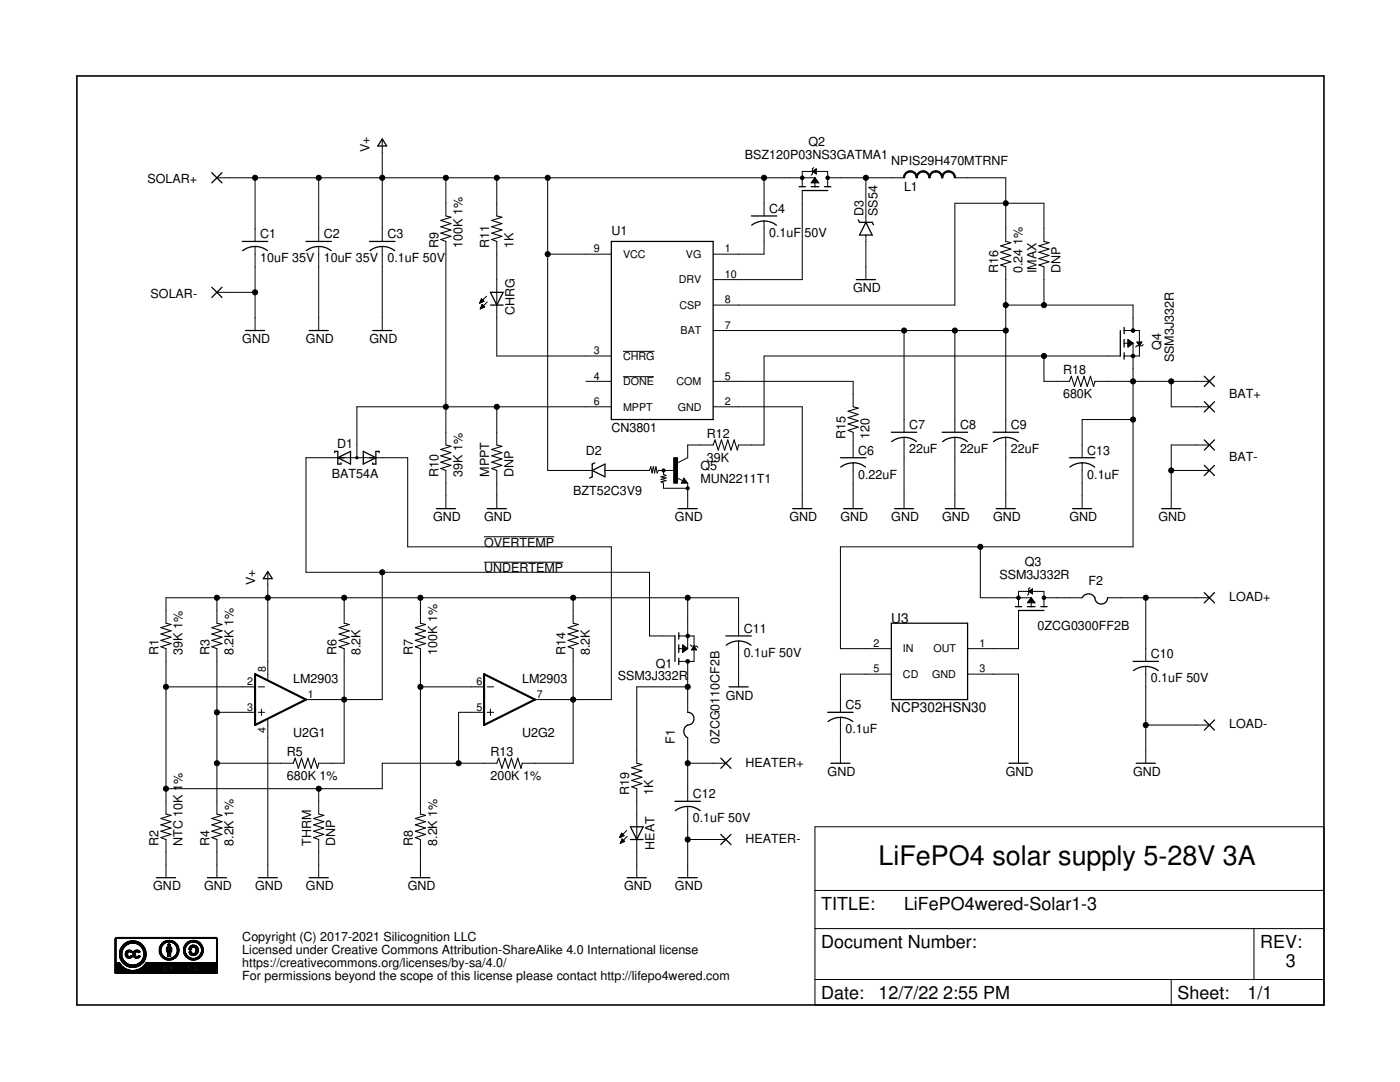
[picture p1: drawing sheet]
<svg xmlns="http://www.w3.org/2000/svg" width="279mm" height="216mm" viewBox="0 0 279 216" stroke-linecap="round" stroke-linejoin="round" font-family="sans-serif">
<g fill="none" stroke="#000" stroke-width=".2">
<path d="M43.3 35.5h119.3M50.9 35.5v12.7M63.6 35.5v12.7M76.3 27.9v20.3M89 35.5v7.6M99.1 35.5v7.6M109.3 35.5v58.4h8.9M152.5 35.5v7.6M160.1 38v17.8h-17.8M160.1 37.3v-3.1h5.1v3.1M162 36.4h1.3M162.1 36.3h1.1"/>
<path d="M162.1 34.2l.8-.5v1zM162.1 36.1h1M162.2 36h.8M162.3 34.3h.6M162.3 34.1h.6M162.3 35.9h.7M162.4 33.4l-.3 .3v1l-.2 .3M162.4 35.8h.5M162.5 34.4h.4M162.5 34h.4M162.5 35.6h.3M162.6 35.5h.1"/>
<path d="M162.6 35.5v1.8M162.6 35.5l.8 1h-1.5zM162.7 33.8h.2M162.7 34.6h.2M162.9 34.7h.1M162.9 33.7h.1M165.2 35.5h15.2M172.8 35.5v8.9M190.6 35.5h10.1v12.7M43.3 58.3h7.6M50.9 49.2v16.8M63.6 49.2v16.8"/>
<path d="M76.3 49.2v16.8M89 48.2v40.6M96 59.9h.4M96 59.8h.3M96.1 59.6h.1M96.1 59.6l.5 .5-.9 .4zM97.1 59.1l-1.4 1.4M99.1 48.2v22.8h22.9M109.3 50.7h12.7M152.5 44.1v6.6h-10.2M172.8 46.9v8.9M200.7 53.3v33"/>
<path d="M208.3 48.2v-7.6h-17.7v20.3h-48.3M208.3 53.3v7.6M95.8 60.4h.2M95.8 60.3h.4M95.9 60.1h.6M95.9 61.6h.1M95.9 60h.6M95.9 61.5h.3M96 61.3h.5M96 61.2h.7M96.1 61.1h.5M96.1 61h.4"/>
<path d="M96.2 60.9h.2M96.2 60.7l-.4 .9M96.2 60.7l.5 .6-.9 .3M96.2 60.7h.1M97.2 60.2l-1.4 1.4M116.9 76.1h5.1M124.3 75.2h6.2M124.3 70.1h6.3M142.3 76.1h28v5.1M142.3 66h58.4M180.4 66v20.3M190.6 66v20.3"/>
<path d="M200.7 60.9h25.4v5.1M208.3 71v5.1h5.1M218.5 76.1h22.9M223.6 71h-71.1v17.8h-5.1M224.3 66h3.1v5h-3.1M224.3 68.5h1.8M225.1 68.9h.4M225.1 68.8h.6M225.1 68.7h.7M225.1 68.6h.9M225.1 68.5h1M225.1 68.3h.8"/>
<path d="M225.1 67.7v1.6l1-.8M225.1 67.7l1 .8M225.1 69.2h.1M225.1 69.1h.3M225.1 68.2h.7M225.1 68.1h.5M225.1 68h.3M225.1 67.9h.2M225.1 67.7h.1M226.1 68.5v40.6h-58.4v20.3h10.2M226.9 68.2h1l-.5 .8zM227 68.3h.8"/>
<path d="M227 68.5h.8M227.1 68.6h.6M227.2 68.7h.4M227.3 68.8h.2M227.4 68.9h.1M228.2 68.7l-.3 .3h-1l-.3 .3M233.7 76.1v5.1h7.7M89 93.9v7.6M99.1 81.2v7.6M99.1 93.9v7.6M120.7 93.9h8.9l.3-.8 .2 1.3 .3-1.3 .2 1.3 .3-1.3 .2 1.3 .3-.5h3.1M122 81.2h-50.8v10.1"/>
<path d="M132.4 93.9v.7l.5 .3-1 .2 1 .3-1 .3 1 .2-1 .3 .5 .2v1h4.8M135 95.3l1.2 .6M136.5 95.4l.7 1h-1.2zM137.2 96.4v5.1M142.3 81.2h17.8v20.3M142.3 88.8h-5.1v2.5l-2 1.1M170.3 86.3v5M170.3 92.4v9.1M180.4 87.3v14.2M190.6 87.3v14.2M200.7 87.3v14.2M216 92.4v9.1"/>
<path d="M226.1 83.7h-10.1v7.6M233.7 93.9h7.7M241.4 88.8h-7.7v12.7M43.3 119.3v5.1M53.4 114.2v21.5M68.7 119.3v5.1M76.3 114.2v25.4h-15.2M83.9 119.3v5.1M96.6 112.2h15.8M96.6 107.1h14M114.4 119.3v5.1M137.2 119.3v10.1"/>
<path d="M195.6 109.1v10.2h10.2M205.3 118l.8-.5v1zM205.3 120h1M205.3 118h.8M205.4 119.8h.8M205.4 117.9h.7M205.5 119.7h.6M205.5 118.2h.6M205.5 117.2l-.2 .3v1l-.3 .3M205.6 119.6h.5M205.6 117.8h.5M205.7 119.5h.3"/>
<path d="M205.7 118.3h.4M205.7 119.4h.2M205.8 119.3v1.8M205.8 117.7h.3M205.8 119.3l.8 1h-1.6zM205.9 118.4h.2M206 117.6h.1M208.3 119.3h7.7M221 119.3h20.4M228.7 119.3v12.7M33.1 124.4v-5.1h114.3v7.6M33.1 129.4v33"/>
<path d="M33.1 137.1h17.8M43.3 129.4v33M51.5 137.1h1.3M68.7 129.4v22.9h-5.1M83.9 129.4v33M83.9 137.1h12.7M97.2 137.1h1.3M114.4 129.4v22.9h-10.2M134.7 126.9h-5.1v-12.7h-68.5v-22.9h20.3v17.8h40.6v30.5h-15.2M135.5 129.4h1.7M135.5 126.9h3v5.1h-3M136.2 129.6h.8"/>
<path d="M136.2 129.5h1M136.2 129.4h1M136.2 129.2h.8M136.2 129.1h.6M136.2 129h.5M136.2 128.7l1 .7-1 .8zM136.2 130.1h.2M136.2 130h.3M136.2 129.9h.5M136.2 129.7h.6M136.2 128.9h.3M136.2 128.8h.2"/>
<path d="M137.2 132v10.1M137.2 137.1h-10.1v15.2M137.8 128.7l.2 .2h1l.3 .3M138 129.6h1M138.1 129.5h.8M138.2 129.4h.6M138.3 129.2h.4M138.4 129.1h.2M138.5 129h.1M138.5 128.9l.5 .8h-1zM147.4 127.9v9.2M177.9 134.5h-10.2v7.6"/>
<path d="M193.1 134.5h10.2v17.8M203.3 121.1v-3.1h5v3.1M203.3 121.8v7.6h-10.2M205.1 120.2h1.4M205.2 120.1h1.2M228.7 133v19.3M43.3 152.3h15.2M43.3 142.1h7.6M51.5 142.1h1.3M52.2 141.5v1.3M53.4 143.5v31.6M63.6 157.4v5"/>
<path d="M96.6 142.1h-5.1v10.2M97.2 142.1h1.3M97.9 141.5v1.3M99.1 152.3h-22.8v5.1h-43.2M127.1 157.4v17.7M137.2 152.3h7.7M137.2 147.2v12.7M167.7 143.2v9.1M228.7 144.7h12.7M33.1 167.5v7.6M43.3 167.5v7.6M63.6 167.5v7.6"/>
<path d="M83.9 167.5v7.6M123.7 167.1h.1M123.7 167h.3M123.8 166.9h.5M123.8 166.8h.7M123.8 168.2h.2M123.9 166.6h.5M123.9 168.1h.3M123.9 168h.6M123.9 166.5h.4M124 166.4h.2M124 167.9h.6"/>
<path d="M124 167.7h.5M124 166.3h.1M124.1 167.6h.3M124.1 167.5h.1M124.2 167.4l.5 .5-.9 .4zM124.5 166.8l-.5-.6-.3 .9M124.5 166.8l-.8 .3M125.1 165.7l-1.4 1.4M125.2 166.9l-1.4 1.4M137.2 160.9v14.2M137.2 167.5h7.7M162.6 165h101.6v35.5h-101.6z"/>
<path d="M162.6 177.7h101.6M162.6 185.3h101.6M162.6 195.5h101.6M233.7 195.5v5M250.3 185.3v10.2"/>
</g>
<g fill="none" stroke="#000" stroke-width=".32">
<path d="M15.3 15.2h248.9v185.3h-248.9z"/>
<circle cx="132.4" cy="93.9" r=".25"/>
<circle cx="137.2" cy="97.4" r=".25"/>
</g>
<g fill="none" stroke="#000" stroke-width=".25">
<path d="M42.3 34.5l2 2M44.3 34.5l-2 2M76.3 27.7l.9 1.4h-1.8zM159.5 37.3h1.2M160.1 38h5.1M161.9 37.3h1.5M164.5 37.3h1.3M42.3 57.3l2 2.1M44.3 57.3l-2 2.1M48.4 48.2h5M48.4 50a4 4 0 0 1 5 0M61.1 48.2h5"/>
<path d="M61.1 50a4 4 0 0 1 5 0M73.7 48.2h5.1M73.8 50a4 4 0 0 1 5 0M97.9 58.3h2.5l-1.3 2.6zM122 48.2h20.3v35.5h-20.3zM149.9 43.1h5.1M150 44.9a4 4 0 0 1 5 0M170.9 55.8h3.8M171.3 43.9l.2 .5h2.6l.2 .5M172.8 44.4l1.3 2.5h-2.6zM49 66h3.8M61.7 66h3.8"/>
<path d="M74.4 66h3.8M97.9 60.9h2.5M223.6 66v5M224.3 65.3v1.3M224.3 67.7v1.6M224.3 70.4v1.3M240.3 75.1l2.1 2M242.4 75.1l-2.1 2M66.8 90.3v-.2h.6v2.5h.7v-.2M67.4 91.3l2.6-1.2v2.5zM72.5 90.1l2.5 1.2-2.5 1.3zM75.6 90.3v-.2h-.6v2.5h-.6v-.2"/>
<path d="M118.2 93.9l2.5-1.3v2.5zM118.7 92.4l-.5 .2v2.5l-.5 .3M136.5 95.9l.1 .3h-.4l.3-.5 .5 .6h-.8M167.7 91.3h5.1M167.8 93.2a4 4 0 0 1 4.9 0M177.9 86.3h5.1M177.9 88.1a4 4 0 0 1 5 0M188 86.3h5.1M188.1 88.1a4 4 0 0 1 5 0M198.2 86.3h5.1M198.3 88.1a4 4 0 0 1 4.9 0M213.4 91.3h5.1"/>
<path d="M213.5 93.2a4 4 0 0 1 5 0M240.3 92.9l2.1 2M240.3 87.8l2.1 2M240.3 80.2l2.1 2M242.4 92.9l-2.1 2M242.4 87.8l-2.1 2M242.4 80.2l-2.1 2M53.4 114.1l.9 1.4h-1.7zM87.1 101.5h3.8M97.2 101.5h3.8M135.3 101.5h3.8M158.2 101.5h3.8"/>
<path d="M168.4 101.5h3.8M178.5 101.5h3.8M188.7 101.5h3.8M198.8 101.5h3.8M214.1 101.5h3.8M216 119.3a1.42 1.42 0 0 1 1.5-.8 1.42 1.42 0 0 1 1.2 1.4 1.27 1.27 0 0 0 1.4 .6 1.27 1.27 0 0 0 .9-1.2M231.8 101.5h3.8M240.3 118.3l2.1 2M242.4 118.3l-2.1 2M134.7 126.9v5.1M135.5 126.3v1.2M135.5 128.7v1.5"/>
<path d="M135.5 131.3v1.3M144.9 126.9h5M145.5 137.1h3.8M147.4 127.9l1.6 .3 .9 .5M147.4 127.9l-1.1 .1-1.4 .7M177.9 124.4h15.2v15.2h-15.2zM202.6 121.1h1.3M203.3 121.8h5M205 121.1h1.6M207.7 121.1h1.3M226.1 132h5.1M228.7 133l1.5 .3 1 .5"/>
<path d="M228.7 133l-1.6 .3-.9 .5M134.7 159.9h5.1M137.2 142.1a1.27 1.27 0 0 1 1.3 1.3 1.27 1.27 0 0 1-1.3 1.3 1.42 1.42 0 0 0-.7 1.2 1.42 1.42 0 0 0 .7 1.3M143.8 151.3l2.1 2M145.9 151.3l-2.1 2M165.2 142.1h5.1M165.2 144a4 4 0 0 1 5 0M165.8 152.3h3.8M201.4 152.3h3.8M226.8 152.3h3.8M240.3 143.7l2.1 2M242.4 143.7l-2.1 2"/>
<path d="M31.2 175.1h3.8M41.4 175.1h3.8M51.5 175.1h3.9M61.7 175.1h3.8M82 175.1h3.8M125.2 175.1h3.8M125.8 165h2.6l-1.3 2.5zM125.8 167.5h2.6M134.8 161.8a4.1 4.1 0 0 1 4.9 0M135.3 175.1h3.8M143.8 166.5l2.1 2M145.9 166.5l-2.1 2"/>
</g>
<g fill="none" stroke="#000" stroke-width=".21">
<path d="M89 43.1l1 .2-2 .7 2 .6-2 .7 2 .6-2 .6 2 .7-2 .6 1 .4M99.1 43.1l1.1 .2-2.1 .7 2.1 .6-2.1 .7 2.1 .6-2.1 .6 2.1 .7-2.1 .6 1 .4M200.7 48.2l1 .2-2 .7 2 .6-2 .6 2 .7-2 .6 2 .6-2 .7 1 .4M208.3 48.2l1.1 .2-2.1 .7 2.1 .6-2.1 .6 2.1 .7-2.1 .6 2.1 .6-2.1 .7 1 .4M213.4 76.1l.4-1 .6 2 .7-2 .6 2 .6-2 .7 2 .6-2 .6 2 .3-1M89 88.8l1 .2-2 .7 2 .6-2 .7 2 .6-2 .6 2 .7-2 .6 1 .4M99.1 88.8l1.1 .2-2.1 .7 2.1 .6-2.1 .7 2.1 .6-2.1 .6 2.1 .7-2.1 .6 1 .4M142.3 88.8l.4-1 .6 2 .7-2 .6 2 .6-2 .7 2 .6-2 .7 2 .2-1M170.3 81.2l1 .2-2.1 .7 2.1 .6-2.1 .6 2.1 .7-2.1 .6 2.1 .6-2.1 .7 1.1 .4M33.1 124.4l1 .2-2 .6 2 .7-2 .6 2 .6-2 .7 2 .6-2 .7 1 .3M43.3 124.4l1 .2-2 .6 2 .7-2 .6 2 .6-2 .7 2 .6-2 .7 1 .3M68.7 124.4l1 .2-2 .6 2 .7-2 .6 2 .6-2 .7 2 .6-2 .7 1 .3"/>
<path d="M83.9 124.4l1 .2-2 .6 2 .7-2 .6 2 .6-2 .7 2 .6-2 .7 1 .3M114.4 124.4l1 .2-2 .6 2 .7-2 .6 2 .6-2 .7 2 .6-2 .7 1 .3M58.5 152.3l.4-1 .6 2 .7-2 .6 2 .6-2 .7 2 .6-2 .7 2 .2-1M99.1 152.3l.4-1 .7 2 .6-2 .6 2 .7-2 .6 2 .6-2 .7 2 .2-1M127.1 152.3l1 .2-2 .7 2 .6-2 .7 2 .6-2 .6 2 .7-2 .6 1 .4M33.1 162.4l1 .3-2 .6 2 .7-2 .6 2 .6-2 .7 2 .6-2 .6 1 .4M43.3 162.4l1 .3-2 .6 2 .7-2 .6 2 .6-2 .7 2 .6-2 .6 1 .4M63.6 162.4l1 .3-2 .6 2 .7-2 .6 2 .6-2 .7 2 .6-2 .6 1 .4M83.9 162.4l1 .3-2 .6 2 .7-2 .6 2 .6-2 .7 2 .6-2 .6 1 .4"/>
</g>
<g fill="#000" stroke="#000" stroke-width=".2">
<path d="M180.7 34.5l.5-.4h.5v.2l-.5 .1-.4 .4-.2 .7h-.3l.1-.5z" fill-rule="evenodd"/>
<path d="M181.7 34.1a1.37 1.37 0 0 1 1.4 1.4h-.3l-.2-.7-.4-.4-.5-.1z" fill-rule="evenodd"/>
<path d="M183.2 34.5l.6-.4h.4v.2l-.5 .1-.4 .4-.2 .7h-.3l.1-.5z" fill-rule="evenodd"/>
<path d="M184.2 34.1a1.41 1.41 0 0 1 1.4 1.4h-.2l-.3-.7-.4-.4-.5-.1z" fill-rule="evenodd"/>
<path d="M185.8 34.5l.5-.4h.5v.2l-.5 .1-.4 .4-.3 .7h-.2v-.5z" fill-rule="evenodd"/>
<path d="M186.8 34.1a1.37 1.37 0 0 1 1.4 1.4h-.3l-.2-.7-.4-.4-.5-.1z" fill-rule="evenodd"/>
<path d="M188.3 34.5l.5-.4h.5v.2l-.5 .1-.4 .4-.2 .7h-.3l.1-.5z" fill-rule="evenodd"/>
<path d="M189.3 34.1a1.37 1.37 0 0 1 1.4 1.4h-.3l-.2-.7-.4-.4-.5-.1z" fill-rule="evenodd"/>
<circle cx="50.9" cy="35.5" r=".51"/>
<circle cx="63.6" cy="35.5" r=".51"/>
<circle cx="76.3" cy="35.5" r=".51"/>
<circle cx="89" cy="35.5" r=".51"/>
<circle cx="99.1" cy="35.5" r=".51"/>
<circle cx="109.3" cy="35.5" r=".51"/>
<circle cx="152.5" cy="35.5" r=".51"/>
<circle cx="160.1" cy="35.5" r=".36"/>
<circle cx="165.2" cy="35.5" r=".36"/>
<circle cx="172.8" cy="35.5" r=".51"/>
<circle cx="50.9" cy="58.3" r=".51"/>
<circle cx="109.3" cy="50.7" r=".51"/>
<circle cx="200.7" cy="40.6" r=".51"/>
<circle cx="180.4" cy="66" r=".51"/>
<circle cx="190.6" cy="66" r=".51"/>
<circle cx="200.7" cy="60.9" r=".51"/>
<circle cx="200.7" cy="66" r=".51"/>
<circle cx="208.3" cy="71" r=".51"/>
<circle cx="208.3" cy="60.9" r=".51"/>
<circle cx="226.1" cy="76.1" r=".51"/>
<circle cx="226.1" cy="66" r=".36"/>
<circle cx="226.1" cy="71" r=".36"/>
<circle cx="233.7" cy="76.1" r=".51"/>
<circle cx="89" cy="81.2" r=".51"/>
<circle cx="99.1" cy="81.2" r=".51"/>
<circle cx="226.1" cy="83.7" r=".51"/>
<circle cx="233.7" cy="93.9" r=".51"/>
<circle cx="43.3" cy="119.3" r=".51"/>
<circle cx="53.4" cy="119.3" r=".51"/>
<circle cx="68.7" cy="119.3" r=".51"/>
<circle cx="76.3" cy="114.2" r=".51"/>
<circle cx="83.9" cy="119.3" r=".51"/>
<circle cx="114.4" cy="119.3" r=".51"/>
<circle cx="137.2" cy="119.3" r=".51"/>
<circle cx="195.6" cy="109.1" r=".51"/>
<circle cx="203.3" cy="119.3" r=".36"/>
<circle cx="208.3" cy="119.3" r=".36"/>
<circle cx="228.7" cy="119.3" r=".51"/>
<circle cx="33.1" cy="137.1" r=".51"/>
<circle cx="68.7" cy="139.6" r=".51"/>
<circle cx="83.9" cy="137.1" r=".51"/>
<circle cx="114.4" cy="139.6" r=".51"/>
<circle cx="137.2" cy="137.1" r=".51"/>
<circle cx="137.2" cy="126.9" r=".36"/>
<circle cx="137.2" cy="132" r=".36"/>
<circle cx="33.1" cy="157.4" r=".51"/>
<circle cx="43.3" cy="152.3" r=".51"/>
<circle cx="43.3" cy="142.1" r=".51"/>
<circle cx="63.6" cy="157.4" r=".51"/>
<circle cx="91.5" cy="152.3" r=".51"/>
<circle cx="137.2" cy="152.3" r=".51"/>
<circle cx="228.7" cy="144.7" r=".51"/>
<circle cx="137.2" cy="167.5" r=".51"/>
</g>
<g fill="none" stroke="#000" stroke-width=".42">
<path d="M50.9 134.5l10.2 5.1-10.2 5.1zM96.6 134.5l10.2 5.1-10.2 5.1z"/>
<circle cx="71.2" cy="91.3" r=".13"/>
</g>
<g fill="#000" stroke="#000" stroke-width=".2">
<path d="M134.5 91.3h.7v5.1h-.7zM22.9 194.1l20.5 .1zM22.9 194.1h20.5zM22.9 194l20.5 .1zM22.9 194h20.5zM22.9 193.9l20.5 .1zM22.9 193.9h20.5zM22.9 193.8h20.5zM22.9 193.6l3.5 .1zM22.9 193.4h2.5zM22.9 193.1l2 .1zM22.9 192.9l1.7 .1z"/>
<path d="M22.9 192.7l1.5 .1zM22.9 192.4l1.2 .1zM22.9 192.1h1zM22.9 193.8h14.9zM22.9 193.7h9.7zM22.9 193.5l3.1 .1zM22.9 193.5h2.8zM22.9 193.4l2.6 .1zM22.9 193.4h2.4zM22.9 193.3h2.3zM22.9 193.3h2.2zM22.9 193.2h2.1z"/>
<path d="M22.9 193.1h1.9zM22.9 193l1.9 .1zM22.9 193h1.8zM22.9 192.9h1.7zM22.9 192.8l1.6 .1zM22.9 192.8h1.5zM22.9 192.7h1.4zM22.9 192.6l1.4 .1zM22.9 192.6h1.4zM22.9 192.5l1.3 .1zM22.9 192.5h1.3zM22.9 192.4h1.1z"/>
<path d="M22.9 192.3l1.1 .1zM22.9 192.3h1.1zM22.9 192.2l1.1 .1zM22.9 192.2h1.1zM22.9 192.1l1 .1zM22.9 192l.3 .1zM22.9 192h.3zM22.9 191.9l.3 .1zM22.9 191.9h.3zM22.9 191.8l.3 .1zM22.9 191.8h.3zM22.9 191.7l.3 .1z"/>
<path d="M22.9 191.7h.3zM22.9 191.6l.3 .1zM22.9 191.6h.3zM22.9 191.5l.3 .1zM22.9 191.5h.3zM22.9 191.4l.3 .1zM22.9 191.4h.3zM22.9 191.3l.3 .1zM22.9 191.3h.3zM22.9 191.2l.3 .1zM22.9 191.2h.3zM22.9 191.1l.3 .1z"/>
<path d="M22.9 191.1h.3zM22.9 191l.3 .1zM22.9 191h.3zM22.9 190.9l.3 .1zM22.9 190.9h.3zM22.9 190.8l.3 .1zM22.9 190.8h.3zM22.9 190.7l.3 .1zM22.9 190.7h.3zM22.9 190.6h.3zM22.9 190.5h.3zM22.9 190.4l.3 .1z"/>
<path d="M22.9 190.4h.3zM22.9 190.3l.3 .1zM22.9 190.2l.3 .1zM22.9 190.2h.3zM22.9 190.1h.3zM22.9 190h.3zM22.9 189.9l.3 .1zM22.9 189.9h.3zM22.9 189.8l.3 .1zM22.9 189.8h.3zM22.9 189.7l.3 .1zM22.9 189.7h.3z"/>
<path d="M22.9 189.6h.3zM22.9 189.5l.3 .1zM22.9 189.5h.3zM22.9 189.4l.3 .1zM22.9 189.4h.3zM22.9 189.3l.3 .1zM22.9 189.3h.3zM22.9 189.2l.3 .1zM22.9 189.2h.3zM22.9 189.1l.3 .1zM22.9 189.1h.3zM22.9 189l.3 .1z"/>
<path d="M22.9 189h.3zM22.9 188.9l.3 .1zM22.9 188.9h.3zM22.9 188.8l.3 .1zM22.9 188.8h.3zM22.9 188.7l.3 .1zM22.9 188.7h.3zM22.9 188.6l.3 .1zM22.9 188.6h.3zM22.9 188.5l.3 .1zM22.9 188.5h.3zM22.9 188.4l.3 .1z"/>
<path d="M22.9 188.4h.3zM22.9 188.3l.3 .1zM22.9 188.3h.3zM22.9 188.2l.3 .1zM22.9 188.2h.3zM22.9 188.1l.3 .1zM22.9 188.1h.3zM22.9 188l.3 .1zM22.9 188h.3zM22.9 187.9l.3 .1zM22.9 187.9h.3zM22.9 187.8l.3 .1z"/>
<path d="M22.9 187.8h.3zM22.9 187.7h.3zM22.9 187.6l.3 .1zM22.9 187.6h.3zM22.9 187.5l.3 .1zM22.9 187.5h.3zM22.9 187.4l.3 .1zM22.9 187.4h.3zM22.9 187.3h.3zM23 194.2h20.3zM23 187.3h.2zM23 187.2h20.3z"/>
<path d="M23.1 187.1l20.1 .1zM23.2 187l20 .1zM23.9 190.9h.5zM23.9 190.8l.5 .1zM23.9 190.8h.5zM23.9 190.7l.5 .1zM23.9 190.7h.5zM23.9 190.6h.5zM23.9 190.6h.4zM23.9 190.5h.4zM23.9 190.4l.4 .1zM23.9 190.4h.4z"/>
<path d="M23.9 190.3l.4 .1zM23.9 190.2l.4 .1zM23.9 190.2h.4zM23.9 190.2h.5zM23.9 190.1h.5zM23.9 190h.5zM23.9 189.9l.5 .1zM23.9 189.9h.5zM23.9 189.8l.5 .1zM23.9 191l.5 .1zM23.9 191h.5zM23.9 190.9l.5 .1z"/>
<path d="M23.9 189.8h.5zM23.9 189.7l.5 .1zM23.9 189.7h.5zM23.9 191.1h.6zM23.9 189.7h.6zM24 191.2l.5 .1zM24 191.2h.5zM24 191.1l.5 .1zM24 189.6h.5zM24 189.5l.5 .1zM24 189.5h.5zM24 191.4h.6z"/>
<path d="M24 191.3l.6 .1zM24 191.3h.5zM24 189.4l.5 .1zM24 189.4h.6zM24 189.3l.6 .1zM24.1 191.5h.5zM24.1 191.4l.5 .1zM24.1 189.3h.5zM24.1 189.2l.6 .1zM24.1 191.6h.6zM24.1 191.5l.6 .1zM24.1 189.2h.6z"/>
<path d="M24.1 189.1l.6 .1zM24.2 191.7h.6zM24.2 191.6l.5 .1zM24.2 189.1h.6zM24.2 191.7l.6 .1zM24.2 189l.6 .1zM24.2 189h.6zM24.3 191.8l.6 .1zM24.3 188.9h.6zM24.3 191.8h.6zM24.3 188.9l.6 .1zM24.3 188.8l.7 .1z"/>
<path d="M24.3 191.9h.6zM24.4 191.9l.6 .1zM24.4 188.8h.6zM24.4 192l.7 .1zM24.4 192h.7zM24.4 188.7l.7 .1zM24.4 188.7h.7zM24.5 192.1h.7zM24.5 188.6l.7 .1zM24.5 192.1l.7 .1zM24.5 188.6h.8zM24.6 192.2h.7z"/>
<path d="M24.6 188.5l.7 .1zM24.6 192.2l.8 .1zM24.6 188.5h.8zM24.7 192.3h.8zM24.7 188.4l.8 .1zM24.7 192.3l.9 .1zM24.7 188.4h.9zM24.8 192.4h.9zM24.8 188.3l.9 .1zM24.8 192.4l1 .1zM24.9 188.3h1zM24.9 192.5h1.1z"/>
<path d="M24.9 188.2l1.1 .1zM25 192.5l1.4 .1zM25 190.5h.5zM25 190.4l.5 .1zM25 190.4h.5zM25 190.3l.5 .1zM25 188.2h3.1zM25 192.6h3zM25 190.7l.5 .1zM25 190.7h.5zM25 190.6h.5zM25 190.2l.5 .1z"/>
<path d="M25 190.2h.5zM25 190.1h.5zM25 188.1l3 .1zM25.1 190.8l.6 .1zM25.1 190.8h.5zM25.1 190h.5zM25.1 189.9l.5 .1zM25.1 192.6l2.8 .1zM25.1 190.9h1.3zM25.1 189.9h.7zM25.1 189.8l1.3 .1zM25.1 188.1h2.8z"/>
<path d="M25.2 190.9l1.2 .1zM25.2 189.8h1.2zM25.2 192.7h2.6zM25.2 191h1.1zM25.2 189.7l1.1 .1zM25.2 188l2.6 .1zM25.3 192.7l2.4 .1zM25.3 191l1 .1zM25.3 189.7h.9zM25.3 188h2.4zM25.3 191.1h.9zM25.4 192.8h2.2z"/>
<path d="M25.4 189.7h.8zM25.4 191.1l.7 .1zM25.4 187.9l2.2 .1zM25.5 192.8l2 .1zM25.5 189.6h.6zM25.5 187.9h2zM25.6 191.2h.4zM25.6 192.9h1.8zM25.7 187.8l1.7 .1zM25.8 192.9l1.4 .1zM25.8 187.8h1.4zM25.9 189.9h.5z"/>
<path d="M25.9 190.8l.5 .1zM26 189.9l.5 .1zM26 193h1zM26 190.8h.5zM26 190h.3zM26.1 190.1h.1zM26.1 190.7l.3 .1zM26.2 187.7h.6zM26.5 190.6h.6zM26.5 190.6h.5zM26.5 190.5h.5zM26.5 190.4l.5 .1z"/>
<path d="M26.5 190.4h.5zM26.5 190.3l.5 .1zM26.5 190.2l.5 .1zM26.5 190.2h.5zM26.5 190.1h.6zM26.6 192.5l1.5 .1zM26.6 190.7l.5 .1zM26.6 190.7h.5zM26.6 190.1h.5zM26.6 190h.5zM26.6 190.8h.6zM26.6 193.6l6 .1z"/>
<path d="M26.6 189.9h.7zM26.6 190.9h1.4zM26.6 190.8l.6 .1zM26.6 189.9l.6 .1zM26.7 190.9l1.2 .1zM26.7 189.8l1.3 .1zM26.7 189.8h1.2zM26.8 191h1.1zM26.8 189.7l1.1 .1zM26.8 191l1 .1zM26.8 191.1h1zM26.8 189.7h1z"/>
<path d="M26.9 189.7h.8zM26.9 191.1l.8 .1zM26.9 188.2l1.2 .1zM27 192.5h1.1zM27 189.6h.6zM27.1 193.5l5.5 .1zM27.1 191.2h.4zM27.2 192.4l1 .1zM27.2 188.3h1zM27.3 193.5h5.3zM27.3 188.3l.9 .1zM27.4 192.4h.8z"/>
<path d="M27.4 192.3l.9 .1zM27.4 189.9h.6zM27.4 188.4h.9zM27.5 193.4l5.1 .1zM27.5 189.9l.5 .1zM27.5 192.3h.9zM27.5 190.8l.5 .1zM27.5 188.4l.9 .1zM27.6 190.8h.4zM27.6 193.4h5zM27.6 190.7l.3 .1zM27.6 190.1h.2z"/>
<path d="M27.6 190h.3zM27.6 192.2l.8 .1zM27.6 188.5h.8zM27.7 192.2h.8zM27.7 188.5l.8 .1zM27.7 193.4h4.9zM27.7 188.6h.8zM27.8 192.1l.7 .1zM27.8 193.3h4.8zM27.8 192.1h.8zM27.8 188.6l.7 .1zM27.9 188.7h.7z"/>
<path d="M27.9 193.3h4.7zM27.9 192l.7 .1zM28 192h.6zM28 188.7l.6 .1zM28 191.9l.7 .1zM28 188.8h.7zM28 193.2h4.6zM28.1 191.9h.6zM28.1 188.8l.6 .1zM28.1 193.1l4.5 .1zM28.1 191.8l.7 .1zM28.1 188.9h.6z"/>
<path d="M28.2 193.1h4.4zM28.2 191.8h.6zM28.2 189h.6zM28.2 188.9l.6 .1zM28.2 191.7l.6 .1zM28.2 189l.6 .1zM28.3 193l4.3 .1zM28.3 191.7h.5zM28.3 191.6l.6 .1zM28.3 189.1h.6zM28.3 193h4.3zM28.3 191.6h.6z"/>
<path d="M28.3 189.1l.6 .1zM28.4 192.9l4.2 .1zM28.4 191.5l.5 .1zM28.4 191.5h.5zM28.4 189.2l.5 .1zM28.4 189.2h.5zM28.4 191.4l.6 .1zM28.4 191.4h.6zM28.4 189.3l.6 .1zM28.4 189.3h.6zM28.5 191.3l.5 .1zM28.5 191.3h.5z"/>
<path d="M28.5 189.4l.5 .1zM28.5 189.4h.5zM28.5 192.9h4.1zM28.5 192.8l4.1 .1zM28.5 191.2l.5 .1zM28.5 191.2h.6zM28.5 189.5l.5 .1zM28.5 189.5h.5zM28.6 192.8h4zM28.6 191.1l.5 .1zM28.6 191.1h.5zM28.6 191l.5 .1z"/>
<path d="M28.6 189.7l.5 .1zM28.6 189.7h.5zM28.6 189.6h.5zM28.6 192.7l4 .1zM28.6 191h.5zM28.6 190.9l.5 .1zM28.6 190.9h.5zM28.6 190.8l.5 .1zM28.6 189.9l.5 .1zM28.6 189.9h.5zM28.6 189.8l.5 .1zM28.6 189.8h.5z"/>
<path d="M28.7 192.7h3.9zM28.7 190.8h.4zM28.7 190.7l.4 .1zM28.7 190.7h.4zM28.7 190.6h.4zM28.7 190.5h.5zM28.7 190.4l.5 .1zM28.7 190.4h.5zM28.7 190.3l.5 .1zM28.7 190.2l.5 .1zM28.7 190.2h.4zM28.7 190.1h.4z"/>
<path d="M28.7 190h.4zM28.7 192.6l3.9 .1zM28.8 192.5l14.6 .1zM28.8 192.6h9zM28.8 192.5h14.6zM28.9 192.4l14.5 .1zM28.9 192.4h14.5zM29 192.3l14.4 .1zM29 192.3h14.4zM29 192.2l14.4 .1zM29.1 192.2h14.3zM29.1 192.1l14.3 .1z"/>
<path d="M29.1 192.1h14.3zM31.8 190h.4zM31.8 189.9l.4 .1zM31.8 189.2l.4 .1zM31.8 189.2h.4zM31.8 189.9h.3zM31.8 189.8l.3 .1zM31.8 189.8h.3zM31.8 189.7l.3 .1zM31.8 189.7h.3zM31.8 189.6h.3zM31.8 189.5l.3 .1z"/>
<path d="M31.8 189.5h.3zM31.8 189.4l.3 .1zM31.8 189.4h.3zM31.8 189.3l.3 .1zM31.8 189.3h.3zM31.8 190.2h.4zM31.8 190.1h.4zM31.8 189l.4 .1zM31.8 189.1l.4 .1zM31.8 189.1h.4zM31.9 190.3l.4 .1zM31.9 190.2l.4 .1z"/>
<path d="M31.9 190.2h.3zM31.9 189h.3zM31.9 188.9l.4 .1zM31.9 188.9h.4zM31.9 188.8l.4 .1zM31.9 190.4l.4 .1zM31.9 190.4h.4zM31.9 188.8h.4zM32 190.5h.4zM32 188.7l.4 .1zM32 188.7h.4zM32 190.6h.5z"/>
<path d="M32 188.6l.4 .1zM32 188.6h.5zM32.1 190.7h.4zM32.1 188.5l.4 .1zM32.1 188.5h.5zM32.1 190.7l.5 .1zM32.1 188.4l.5 .1zM32.2 190.8l.5 .1zM32.2 190.8h.4zM32.2 188.4h.5zM32.2 190.9h.6zM32.2 188.3l.5 .1z"/>
<path d="M32.3 190.9l.5 .1zM32.3 188.3h.5zM32.3 188.2l.5 .1zM32.3 191h.6zM32.3 188.2h.6zM32.4 191l.6 .1zM32.4 188.1l.7 .1zM32.4 191.1h.7zM32.5 188.1h.6zM32.5 191.1l.8 .1zM32.5 188l.8 .1zM32.6 191.2h.8z"/>
<path d="M32.6 188h1.1zM32.6 191.2l2.3 .1zM32.6 187.9l2.2 .1zM32.7 191.3h2.1zM32.7 187.9h2zM32.8 191.3l1.9 .1zM32.9 187.8l1.8 .1zM32.9 193.5h.4zM32.9 193.4l.5 .1zM32.9 193.4h.5zM32.9 193.3h.4zM32.9 193.3h.3z"/>
<path d="M32.9 193l.3 .1zM32.9 193h.4zM32.9 192.9l.4 .1zM32.9 192.9h.4zM32.9 192.8l.3 .1zM32.9 191.4h1.7zM33 187.8h1.6zM33 191.4l1.5 .1zM33.1 187.7h1.3zM33.1 191.5h1.2zM33.2 189.8l1.1 .1zM33.2 189.8h1.1z"/>
<path d="M33.2 189.7l1.1 .1zM33.2 189.7h1.1zM33.2 189.6h1.1zM33.2 189.5l1.1 .1zM33.2 189.5h1.1zM33.2 189.4l1.1 .1zM33.2 189.4h1.1zM33.2 189.3l1.1 .1zM33.2 189.3h1.1zM33.2 189.2l1.1 .1zM33.2 189.2h1.1zM33.2 189.1l1.1 .1z"/>
<path d="M33.2 189.1h1.1zM33.3 189.9h1zM33.3 189l1 .1zM33.3 187.7h1zM33.3 191.5l.9 .1zM33.3 189h.9zM33.3 193.7h.8zM33.4 192.6l.3 .1zM33.4 193.1h.5zM33.4 193.1l.6 .1zM33.4 192.7h.3zM33.5 193.7h.6z"/>
<path d="M33.5 190.8l.6 .1zM33.5 190.8h.6zM33.5 190.7l.6 .1zM33.5 190.7h.6zM33.5 190.6h.6zM33.5 190.5h.6zM33.5 190.4l.6 .1zM33.5 190.4h.6zM33.5 190.3l.6 .1zM33.5 190.2l.6 .1zM33.5 190.2h.6zM33.5 190.1h.6z"/>
<path d="M33.5 190h.6zM33.5 189.9l.6 .1zM33.5 188.6h.5zM33.5 193l.4 .1zM33.5 193.6l.6 .1zM33.5 193.2h.5zM33.5 193h.3zM33.5 192.9l.3 .1zM33.5 192.8l.3 .1zM33.5 192.8h.3zM33.5 192.7l.2 .1zM33.5 188.7l.5 .1z"/>
<path d="M33.5 188.7h.5zM33.5 188.6l.5 .1zM33.5 188.5l.5 .1zM33.5 188.5h.5zM33.5 188.4l.5 .1zM33.5 193.5l.6 .1zM33.5 193.5h.6zM33.5 193.3h.6zM33.5 193.3h.5zM33.5 192.9h.3zM33.6 188.8h.3zM33.6 188.4h.3z"/>
<path d="M33.6 187.6l.3 .1zM33.6 193.4l.5 .1zM33.6 193.4h.5zM33.7 188.8l.2 .1zM33.7 188.3l.1 .1zM33.9 188h1zM33.9 192.6l.5 .1zM34 192.7h.4zM34 192.8h.3zM34 192.7l.4 .1zM34.1 192.9h.2zM34.1 192.8l.2 .1z"/>
<path d="M34.1 191.2h.8zM34.2 188l.8 .1zM34.3 191.1l.7 .1zM34.3 193.7h3.3zM34.3 193.7h3.2zM34.3 193.5l3.1 .1zM34.3 193.5h3.1zM34.3 193.4l3.1 .1zM34.3 193.4h3.1zM34.3 193.4h3.8zM34.3 193.3h3.5zM34.3 188.1h.7z"/>
<path d="M34.3 193.6l3.2 .1zM34.3 193.3h3.7zM34.4 193.2h3.2zM34.4 191.1h.7zM34.4 193.1l3.1 .1zM34.4 193.1h3.1zM34.5 193l3 .1zM34.5 193h3zM34.5 191l.6 .1zM34.5 188.1l.6 .1zM34.5 192.9l2.9 .1zM34.5 188.2h.6z"/>
<path d="M34.6 192.9h2.8zM34.6 192.8l2.9 .1zM34.6 191h.6zM34.6 192.8h2.9zM34.6 192.7l2.9 .1zM34.6 188.2l.6 .1zM34.7 192.7h2.8zM34.7 190.9l.5 .1zM34.7 188.3h.5zM34.7 192.6l2.9 .1zM34.7 190.9h.6zM34.8 190.8l.5 .1z"/>
<path d="M34.8 188.3l.5 .1zM34.8 190.8h.5zM34.8 188.4h.5zM34.9 188.4l.5 .1zM34.9 190.7l.5 .1zM34.9 190.7h.5zM34.9 188.5h.5zM35 190.6h.4zM35 188.5l.4 .1zM35 188.6h.4zM35 190.6h.5zM35.1 190.5h.4z"/>
<path d="M35.1 188.7h.4zM35.1 188.6l.4 .1zM35.1 190.4l.4 .1zM35.1 188.8h.5zM35.1 188.7l.4 .1zM35.2 190.4h.4zM35.2 190.3l.4 .1zM35.2 188.8l.4 .1zM35.2 190.2l.4 .1zM35.2 190.2h.4zM35.2 188.9l.4 .1zM35.2 188.9h.4z"/>
<path d="M35.3 190.1h.4zM35.3 189.1l.4 .1zM35.3 189.1h.4zM35.3 190.2h.3zM35.3 190.1h.3zM35.3 189l.3 .1zM35.3 189h.3zM35.3 189.7l.5 .1zM35.3 189.7h.5zM35.3 189.4l.5 .1zM35.3 189.4h.5zM35.3 190h.4z"/>
<path d="M35.3 189.9l.4 .1zM35.3 189.9h.4zM35.3 189.8l.4 .1zM35.3 189.8h.4zM35.3 189.3l.4 .1zM35.3 189.3h.4zM35.3 189.2l.4 .1zM35.3 189.2h.4zM35.4 189.7h.3zM35.4 189.6h.3zM35.4 189.5l.3 .1zM35.4 189.5h.3z"/>
<path d="M36.6 189.8h.4zM36.6 189.4h.4zM36.6 189.3l.4 .1zM36.6 189.7l.4 .1zM36.6 189.7h.4zM36.6 189.6h.4zM36.6 189.5l.4 .1zM36.6 189.5h.4zM36.6 189.4l.4 .1zM36.6 190.1h.5zM36.6 189.1l.5 .1zM36.6 189.1h.5z"/>
<path d="M36.7 190h.3zM36.7 189.9l.3 .1zM36.7 189.9h.3zM36.7 189.8l.3 .1zM36.7 189.3h.3zM36.7 189.2l.3 .1zM36.7 189.2h.3zM36.7 190.2l.4 .1zM36.7 190.2h.4zM36.7 190.2h.3zM36.7 190.1h.3zM36.7 189l.3 .1z"/>
<path d="M36.7 189h.3zM36.7 188.9l.4 .1zM36.7 190.4h.5zM36.7 190.3l.5 .1zM36.7 188.9h.5zM36.7 188.8l.5 .1zM36.7 188.8h.5zM36.8 190.5h.4zM36.8 190.4l.4 .1zM36.8 188.7l.4 .1zM36.8 188.7h.5zM36.9 190.6h.4z"/>
<path d="M36.9 190.5h.4zM36.9 188.6l.4 .1zM36.9 190.6h.5zM36.9 188.6h.4zM36.9 188.5l.5 .1zM36.9 190.7h.5zM37 190.7l.5 .1zM37 188.5h.4zM37 190.8h.5zM37 188.4l.5 .1zM37 188.4h.5zM37.1 190.8l.5 .1z"/>
<path d="M37.1 188.3l.5 .1zM37.1 190.9l.6 .1zM37.1 190.9h.5zM37.1 188.3h.6zM37.2 191h.6zM37.2 188.2l.5 .1zM37.2 191l.7 .1zM37.2 188.2h.6zM37.3 188.1l.6 .1zM37.3 191.1h.7zM37.3 188.1h.7zM37.4 191.1l.7 .1z"/>
<path d="M37.4 188l.8 .1zM37.4 191.2h.9zM37.4 188h1.1zM37.5 191.2l2.2 .1zM37.5 187.9l2.2 .1zM37.6 191.3h2zM37.6 193.4h.5zM37.6 189.3l.7 .1zM37.6 187.9h2zM37.7 193.5h.4zM37.7 193.4l.4 .1zM37.7 192.9l.4 .1z"/>
<path d="M37.7 192.9h.3zM37.7 191.3l1.8 .1zM37.7 189.4h.5zM37.7 187.8l1.8 .1zM37.7 193h1zM37.7 192.8l.3 .1zM37.7 191.4h1.8zM37.7 190.1h.5zM37.7 190h.5zM37.7 189.9l.5 .1zM37.7 189.9h.5zM37.7 189.4l.5 .1z"/>
<path d="M37.7 189.3h.5zM37.7 189.2l.5 .1zM37.7 189.2h.5zM37.8 193.5l.2 .1zM37.8 192.8h.1zM37.8 190.1h.5zM37.8 189.1l.4 .1zM37.8 189.1h.5zM37.8 190.2h.6zM37.8 190.2h.5zM37.8 189.5h.3zM37.8 189l.5 .1z"/>
<path d="M37.8 187.8h1.6zM37.8 191.4l1.5 .1zM37.8 190.2l1.6 .1zM37.8 189.5l.3 .1zM37.8 189h.6zM37.9 190.4h1.4zM37.9 190.3l1.4 .1zM37.9 189.6h.1zM37.9 188.9l1.5 .1zM37.9 188.9h1.4zM37.9 193.8h5.5zM37.9 193l.7 .1z"/>
<path d="M37.9 192.6h5.5zM37.9 190.4l1.3 .1zM37.9 188.8l1.4 .1zM37.9 187.7h1.3zM38 190.5h1.2zM38 188.8h1.2zM38 191.5h1.2zM38 188.7l1.2 .1zM38.1 193.1h.5zM38.1 190.5h1zM38.1 188.7h1zM38.1 187.7h1z"/>
<path d="M38.1 193.7h.3zM38.1 192.6l.7 .1zM38.1 190.6h1zM38.2 193.1l.4 .1zM38.2 192.7h.6zM38.2 191.5l.8 .1zM38.2 188.6l.8 .1zM38.2 193.7h.2zM38.2 192.7l.5 .1zM38.2 190.6h.7zM38.3 193.6l.1 .1zM38.3 193.3h.2z"/>
<path d="M38.3 192.9l.4 .1zM38.3 192.9h.4zM38.3 192.8l.4 .1zM38.3 192.8h.4zM38.3 193.2h.3zM38.3 193.5h.2zM38.3 193.4l.2 .1zM38.3 193.4h.2zM38.3 188.6h.5zM38.4 187.6l.4 .1zM38.6 193.7h.6zM38.7 193.5l.4 .1z"/>
<path d="M38.7 193.6l.5 .1zM38.7 188h1.1zM38.7 193.5h.5zM38.8 193.3h.2zM38.8 189h.7zM38.8 193.1l.2 .1zM38.8 193.1h.2zM38.8 193.2h.3zM38.8 190.2h.6zM38.9 190.2h.5zM38.9 189l.5 .1zM38.9 191.2h.9z"/>
<path d="M38.9 190.1h.6zM38.9 189.1h.6zM39 190.1h.5zM39 190h.5zM39 189.2h.5zM39 189.1l.5 .1zM39 188l.8 .1zM39 189.9l.5 .1zM39 189.9h.5zM39 189.8l.5 .1zM39 189.3h.5zM39 189.2l.5 .1z"/>
<path d="M39.1 192.6l4.3 .1zM39.1 192.7l4.3 .1zM39.1 192.7h4.3zM39.1 191.1l.8 .1zM39.1 189.8h.5zM39.1 189.7l.5 .1zM39.1 189.7h.5zM39.1 189.6h.5zM39.1 189.5l.5 .1zM39.1 189.5h.5zM39.1 189.4l.5 .1zM39.1 189.4h.5z"/>
<path d="M39.1 189.3l.5 .1zM39.1 192.9h4.3zM39.1 192.8l4.3 .1zM39.1 192.8h4.3zM39.2 193h4.2zM39.2 192.9l4.2 .1zM39.2 188.1h.7zM39.2 193.1l4.2 .1zM39.2 193.1h4.2zM39.2 193l4.2 .1zM39.2 191.1h.7zM39.3 188.1l.7 .1z"/>
<path d="M39.3 193.3h4.1zM39.3 193.2h4.1zM39.3 193.4h4.1zM39.3 191l.6 .1zM39.4 193.5l4 .1zM39.4 193.5h4zM39.4 193.4l4 .1zM39.4 188.2h.6zM39.4 193.7h4zM39.4 193.6l4 .1zM39.5 191h.5zM39.5 190.9l.5 .1z"/>
<path d="M39.5 188.2l.5 .1zM39.5 188.3h.5zM39.6 190.9h.5zM39.6 188.3l.5 .1zM39.6 190.8l.6 .1zM39.6 188.4h.6zM39.7 190.8h.5zM39.7 188.4l.5 .1zM39.8 190.7l.4 .1zM39.8 188.5h.5zM39.8 190.7h.5zM39.8 188.5l.5 .1z"/>
<path d="M39.9 190.6h.4zM39.9 188.6h.4zM39.9 190.5h.5zM39.9 188.6l.4 .1zM39.9 188.7l.5 .1zM39.9 188.7h.5zM40 190.4l.4 .1zM40 190.4h.4zM40 188.8l.5 .1zM40 188.8h.4zM40 190.3l.5 .1zM40 190.2l.5 .1z"/>
<path d="M40 188.9h.5zM40.1 190.2h.4zM40.1 190.1h.4zM40.1 189l.4 .1zM40.1 190.2h.3zM40.1 189h.3zM40.1 188.9l.3 .1zM40.2 189.9l.4 .1zM40.2 189.2l.4 .1zM40.2 189.2h.4zM40.2 190.1h.3zM40.2 190h.3z"/>
<path d="M40.2 189.1l.3 .1zM40.2 189.1h.3zM40.2 189.9h.4zM40.2 189.8l.4 .1zM40.2 189.8h.4zM40.2 189.7l.4 .1zM40.2 189.7h.4zM40.2 189.6h.4zM40.2 189.5l.4 .1zM40.2 189.5h.4zM40.2 189.4l.4 .1zM40.2 189.4h.4z"/>
<path d="M40.2 189.3l.4 .1zM40.2 189.3h.4zM43.2 187.3h.2zM43.2 192l.2 .1zM43.2 192h.2zM43.2 191.9l.2 .1zM43.2 191.9h.2zM43.2 191.8l.2 .1zM43.2 191.8h.2zM43.2 191.7l.2 .1zM43.2 191.7h.2zM43.2 191.6l.2 .1z"/>
<path d="M43.2 191.6h.2zM43.2 191.5l.2 .1zM43.2 191.5h.2zM43.2 191.4l.2 .1zM43.2 191.4h.2zM43.2 191.3l.2 .1zM43.2 191.3h.2zM43.2 191.2l.2 .1zM43.2 191.2h.2zM43.2 191.1l.2 .1zM43.2 191.1h.2zM43.2 191l.2 .1z"/>
<path d="M43.2 191h.2zM43.2 190.9l.2 .1zM43.2 190.9h.2zM43.2 190.8l.2 .1zM43.2 190.8h.2zM43.2 190.7l.2 .1zM43.2 190.7h.2zM43.2 190.6h.2zM43.2 190.5h.2zM43.2 190.4l.2 .1zM43.2 190.4h.2zM43.2 190.3l.2 .1z"/>
<path d="M43.2 190.2l.2 .1zM43.2 190.2h.2zM43.2 190.1h.2zM43.2 190h.2zM43.2 189.9l.2 .1zM43.2 189.9h.2zM43.2 189.8l.2 .1zM43.2 189.8h.2zM43.2 189.7l.2 .1zM43.2 189.7h.2zM43.2 189.6h.2zM43.2 189.5l.2 .1z"/>
<path d="M43.2 189.5h.2zM43.2 189.4l.2 .1zM43.2 189.4h.2zM43.2 189.3l.2 .1zM43.2 189.3h.2zM43.2 189.2l.2 .1zM43.2 189.2h.2zM43.2 189.1l.2 .1zM43.2 189.1h.2zM43.2 189l.2 .1zM43.2 189h.2zM43.2 188.9l.2 .1z"/>
<path d="M43.2 188.9h.2zM43.2 188.8l.2 .1zM43.2 188.8h.2zM43.2 188.7l.2 .1zM43.2 188.7h.2zM43.2 188.6l.2 .1zM43.2 188.6h.2zM43.2 188.5l.2 .1zM43.2 188.5h.2zM43.2 188.4l.2 .1zM43.2 188.4h.2zM43.2 188.3l.2 .1z"/>
<path d="M43.2 188.3h.2zM43.2 188.2l.2 .1zM43.2 188.2h.2zM43.2 188.1l.2 .1zM43.2 188.1h.2zM43.2 188l.2 .1zM43.2 188h.2zM43.2 187.9l.2 .1zM43.2 187.9h.2zM43.2 187.8l.2 .1zM43.2 187.8h.2zM43.2 187.7h.2z"/>
<path d="M43.2 187.6l.2 .1zM43.2 187.6h.2zM43.2 187.5l.2 .1zM43.2 187.5h.2zM43.2 187.4l.2 .1zM43.2 187.4h.2z"/>
</g>
<text font-size="5.4" x="175.3" y="172.6">LiFePO4 solar supply 5-28V 3A</text>
<g font-size="3.6">
<text x="163.9" y="181.5">TITLE:</text>
<text x="180.4" y="181.5">LiFePO4wered-Solar1-3</text>
<text x="163.9" y="189.1">Document Number:</text>
<text x="251.5" y="189.1">REV:</text>
<text x="256.6" y="192.9">3</text>
<text x="163.9" y="199.3">Date:</text>
<text x="175.3" y="199.3">12/7/22</text>
<text x="188.3" y="199.3">2:55 PM</text>
<text x="235" y="199.3">Sheet:</text>
<text x="249" y="199.3">1/1</text>
</g>
<g font-size="2.7">
<text x="177.9" y="124.4">U3</text>
<text x="177.9" y="142.1">NCP302HSN30</text>
</g>
<g font-size="2.5">
<text x="161.4" y="29.1">Q2</text>
<text x="73.8" y="30.4" transform="rotate(-90 73.8 30.4)">V+</text>
<text x="148.7" y="31.7">BSZ120P03NS3GATMA1</text>
<text x="177.9" y="32.9">NPIS29H470MTRNF</text>
<text x="29.4" y="36.6">SOLAR+</text>
<text x="180.4" y="38">L1</text>
<text x="51.9" y="47.5">C1</text>
<text x="64.6" y="47.5">C2</text>
<text x="77.3" y="47.5">C3</text>
<text x="122" y="46.9">U1</text>
<text x="153.5" y="47.3">0.1uF</text>
<text x="153.5" y="42.5">C4</text>
<text x="160.6" y="47.3">50V</text>
<text x="172.3" y="43.1" transform="rotate(-90 172.3 43.1)">D3</text>
<text x="175.1" y="43.1" transform="rotate(-90 175.1 43.1)">SS54</text>
<text x="51.9" y="52.4">10uF 35V</text>
<text x="64.6" y="52.4">10uF 35V</text>
<text x="77.3" y="52.4">0.1uF 50V</text>
<text x="87.5" y="49.4" transform="rotate(-90 87.5 49.4)">R9</text>
<text x="92.3" y="49.4" transform="rotate(-90 92.3 49.4)">100K 1%</text>
<text x="97.7" y="49.4" transform="rotate(-90 97.7 49.4)">R11</text>
<text x="102.5" y="49.4" transform="rotate(-90 102.5 49.4)">1K</text>
<text x="204" y="49" transform="rotate(-90 204 49)">1%</text>
<text x="30.1" y="59.4">SOLAR-</text>
<text x="170.3" y="58.3">GND</text>
<text x="199.2" y="54.5" transform="rotate(-90 199.2 54.5)">R16</text>
<text x="204" y="54.5" transform="rotate(-90 204 54.5)">0.24</text>
<text x="206.9" y="54.5" transform="rotate(-90 206.9 54.5)">IMAX</text>
<text x="211.7" y="54.5" transform="rotate(-90 211.7 54.5)">DNP</text>
<text x="102.7" y="62.9" transform="rotate(-90 102.7 62.9)">CHRG</text>
<text x="48.4" y="68.5">GND</text>
<text x="61.1" y="68.5">GND</text>
<text x="73.8" y="68.5">GND</text>
<text x="231.7" y="69.8" transform="rotate(-90 231.7 69.8)">Q4</text>
<text x="212.2" y="74.6">R18</text>
<text x="234.3" y="72.3" transform="rotate(-90 234.3 72.3)">SSM3J332R</text>
<text x="212.2" y="79.4">680K</text>
<text x="245.3" y="79.3">BAT+</text>
<text x="67.3" y="89.3">D1</text>
<text x="122" y="86.3">CN3801</text>
<text x="141.1" y="87.3">R12</text>
<text x="168.8" y="87.5" transform="rotate(-90 168.8 87.5)">R15</text>
<text x="173.6" y="87.5" transform="rotate(-90 173.6 87.5)">120</text>
<text x="181.4" y="85.6">C7</text>
<text x="191.6" y="85.6">C8</text>
<text x="201.7" y="85.6">C9</text>
<text x="66.2" y="95.3">BAT54A</text>
<text x="87.5" y="95.1" transform="rotate(-90 87.5 95.1)">R10</text>
<text x="92.3" y="95.1" transform="rotate(-90 92.3 95.1)">39K 1%</text>
<text x="97.7" y="95.1" transform="rotate(-90 97.7 95.1)">MPPT</text>
<text x="102.5" y="95.1" transform="rotate(-90 102.5 95.1)">DNP</text>
<text x="116.9" y="90.9">D2</text>
<text x="139.8" y="93.9">Q5</text>
<text x="141.1" y="92.1">39K</text>
<text x="171.3" y="95.5">0.22uF</text>
<text x="171.3" y="90.7">C6</text>
<text x="181.4" y="90.5">22uF</text>
<text x="191.6" y="90.5">22uF</text>
<text x="201.7" y="90.5">22uF</text>
<text x="217" y="95.5">0.1uF</text>
<text x="217" y="90.7">C13</text>
<text x="245.3" y="92">BAT-</text>
<text x="114.4" y="98.7">BZT52C3V9</text>
<text x="139.8" y="96.4">MUN2211T1</text>
<text x="86.5" y="104">GND</text>
<text x="96.6" y="104">GND</text>
<text x="134.7" y="104">GND</text>
<text x="157.6" y="104">GND</text>
<text x="167.7" y="104">GND</text>
<text x="177.9" y="104">GND</text>
<text x="188" y="104">GND</text>
<text x="198.2" y="104">GND</text>
<text x="213.4" y="104">GND</text>
<text x="231.2" y="104">GND</text>
<text x="96.6" y="109.1">OVERTEMP</text>
<text x="204.5" y="112.9">Q3</text>
<text x="50.9" y="116.7" transform="rotate(-90 50.9 116.7)">V+</text>
<text x="96.6" y="114.2">UNDERTEMP</text>
<text x="199.5" y="115.5">SSM3J332R</text>
<text x="217.2" y="116.7">F2</text>
<text x="245.3" y="120">LOAD+</text>
<text x="207.1" y="125.6">0ZCG0300FF2B</text>
<text x="31.6" y="130.7" transform="rotate(-90 31.6 130.7)">R1</text>
<text x="36.4" y="130.7" transform="rotate(-90 36.4 130.7)">39K 1%</text>
<text x="41.8" y="130.7" transform="rotate(-90 41.8 130.7)">R3</text>
<text x="46.6" y="130.7" transform="rotate(-90 46.6 130.7)">8.2K 1%</text>
<text x="67.2" y="130.7" transform="rotate(-90 67.2 130.7)">R6</text>
<text x="72" y="130.7" transform="rotate(-90 72 130.7)">8.2K</text>
<text x="82.4" y="130.7" transform="rotate(-90 82.4 130.7)">R7</text>
<text x="87.2" y="130.7" transform="rotate(-90 87.2 130.7)">100K 1%</text>
<text x="112.9" y="130.7" transform="rotate(-90 112.9 130.7)">R14</text>
<text x="117.7" y="130.7" transform="rotate(-90 117.7 130.7)">8.2K</text>
<text x="148.4" y="131.1">0.1uF 50V</text>
<text x="148.4" y="126.3">C11</text>
<text x="229.7" y="131.3">C10</text>
<text x="58.5" y="136.3">LM2903</text>
<text x="104.2" y="136.3">LM2903</text>
<text x="123.3" y="135.8">SSM3J332R</text>
<text x="130.9" y="133.2">Q1</text>
<text x="229.7" y="136.2">0.1uF 50V</text>
<text x="144.9" y="139.6">GND</text>
<text x="168.7" y="141.5">C5</text>
<text x="58.5" y="147.1">U2G1</text>
<text x="104.2" y="147.1">U2G2</text>
<text x="134.7" y="148.5" transform="rotate(-90 134.7 148.5)">F1</text>
<text x="143.6" y="148.5" transform="rotate(-90 143.6 148.5)">0ZCG0110CF2B</text>
<text x="168.7" y="146.3">0.1uF</text>
<text x="245.3" y="145.4">LOAD-</text>
<text x="57.2" y="155.6">680K 1%</text>
<text x="57.2" y="150.8">R5</text>
<text x="97.9" y="155.6">200K 1%</text>
<text x="97.9" y="150.8">R13</text>
<text x="148.8" y="153">HEATER+</text>
<text x="165.2" y="154.8">GND</text>
<text x="200.7" y="154.8">GND</text>
<text x="226.1" y="154.8">GND</text>
<text x="125.6" y="158.6" transform="rotate(-90 125.6 158.6)">R19</text>
<text x="130.4" y="158.6" transform="rotate(-90 130.4 158.6)">1K</text>
<text x="138.3" y="159.3">C12</text>
<text x="138.3" y="164.1">0.1uF 50V</text>
<text x="31.6" y="168.8" transform="rotate(-90 31.6 168.8)">R2</text>
<text x="36.4" y="168.8" transform="rotate(-90 36.4 168.8)">NTC 10K 1%</text>
<text x="41.8" y="168.8" transform="rotate(-90 41.8 168.8)">R4</text>
<text x="46.6" y="168.8" transform="rotate(-90 46.6 168.8)">8.2K 1%</text>
<text x="62.1" y="168.8" transform="rotate(-90 62.1 168.8)">THRM</text>
<text x="66.9" y="168.8" transform="rotate(-90 66.9 168.8)">DNP</text>
<text x="82.4" y="168.8" transform="rotate(-90 82.4 168.8)">R8</text>
<text x="87.2" y="168.8" transform="rotate(-90 87.2 168.8)">8.2K 1%</text>
<text x="130.6" y="169.6" transform="rotate(-90 130.6 169.6)">HEAT</text>
<text x="148.8" y="168.2">HEATER-</text>
<text x="30.6" y="177.7">GND</text>
<text x="40.7" y="177.7">GND</text>
<text x="50.9" y="177.7">GND</text>
<text x="61.1" y="177.7">GND</text>
<text x="81.4" y="177.7">GND</text>
<text x="124.5" y="177.7">GND</text>
<text x="134.7" y="177.7">GND</text>
<text x="48.4" y="187.8">Copyright (C) 2017-2021 Silicognition LLC</text>
<text x="48.4" y="190.4">Licensed under Creative Commons Attribution-ShareAlike 4.0 International license</text>
<text x="48.4" y="192.9">https://creativecommons.org/licenses/by-sa/4.0/</text>
<text x="48.4" y="195.5">For permissions beyond the scope of this license please contact http://lifepo4wered.com</text>
</g>
<g font-size="2.1">
<text x="118.5" y="50.4">9</text>
<text x="124.3" y="51.5">VCC</text>
<text x="136.9" y="51.5">VG</text>
<text x="144.7" y="50.4">1</text>
<text x="135.5" y="56.6">DRV</text>
<text x="144.7" y="55.4">10</text>
<text x="135.6" y="61.6">CSP</text>
<text x="144.7" y="60.5">8</text>
<text x="144.7" y="65.6">7</text>
<text x="118.5" y="70.7">3</text>
<text x="124.3" y="71.8">CHRG</text>
<text x="135.8" y="66.7">BAT</text>
<text x="118.5" y="75.7">4</text>
<text x="124.3" y="76.9">DONE</text>
<text x="135" y="76.9">COM</text>
<text x="144.7" y="75.7">5</text>
<text x="118.5" y="80.8">6</text>
<text x="124.3" y="81.9">MPPT</text>
<text x="135.2" y="81.9">GND</text>
<text x="144.7" y="80.8">2</text>
<text x="174.4" y="129.1">2</text>
<text x="180.2" y="130.2">IN</text>
<text x="186.3" y="130.2">OUT</text>
<text x="195.4" y="129.1">1</text>
<text x="49.4" y="136.7">2</text>
<text x="53.1" y="134.2" transform="rotate(-90 53.1 134.2)">8</text>
<text x="95.1" y="136.7">6</text>
<text x="174.4" y="134.2">5</text>
<text x="180.2" y="135.3">CD</text>
<text x="186" y="135.3">GND</text>
<text x="195.4" y="134.2">3</text>
<text x="49.4" y="141.8">3</text>
<text x="61.4" y="139.2">1</text>
<text x="95.1" y="141.8">5</text>
<text x="107.1" y="139.2">7</text>
<text x="53.1" y="146.2" transform="rotate(-90 53.1 146.2)">4</text>
</g>
</svg>
